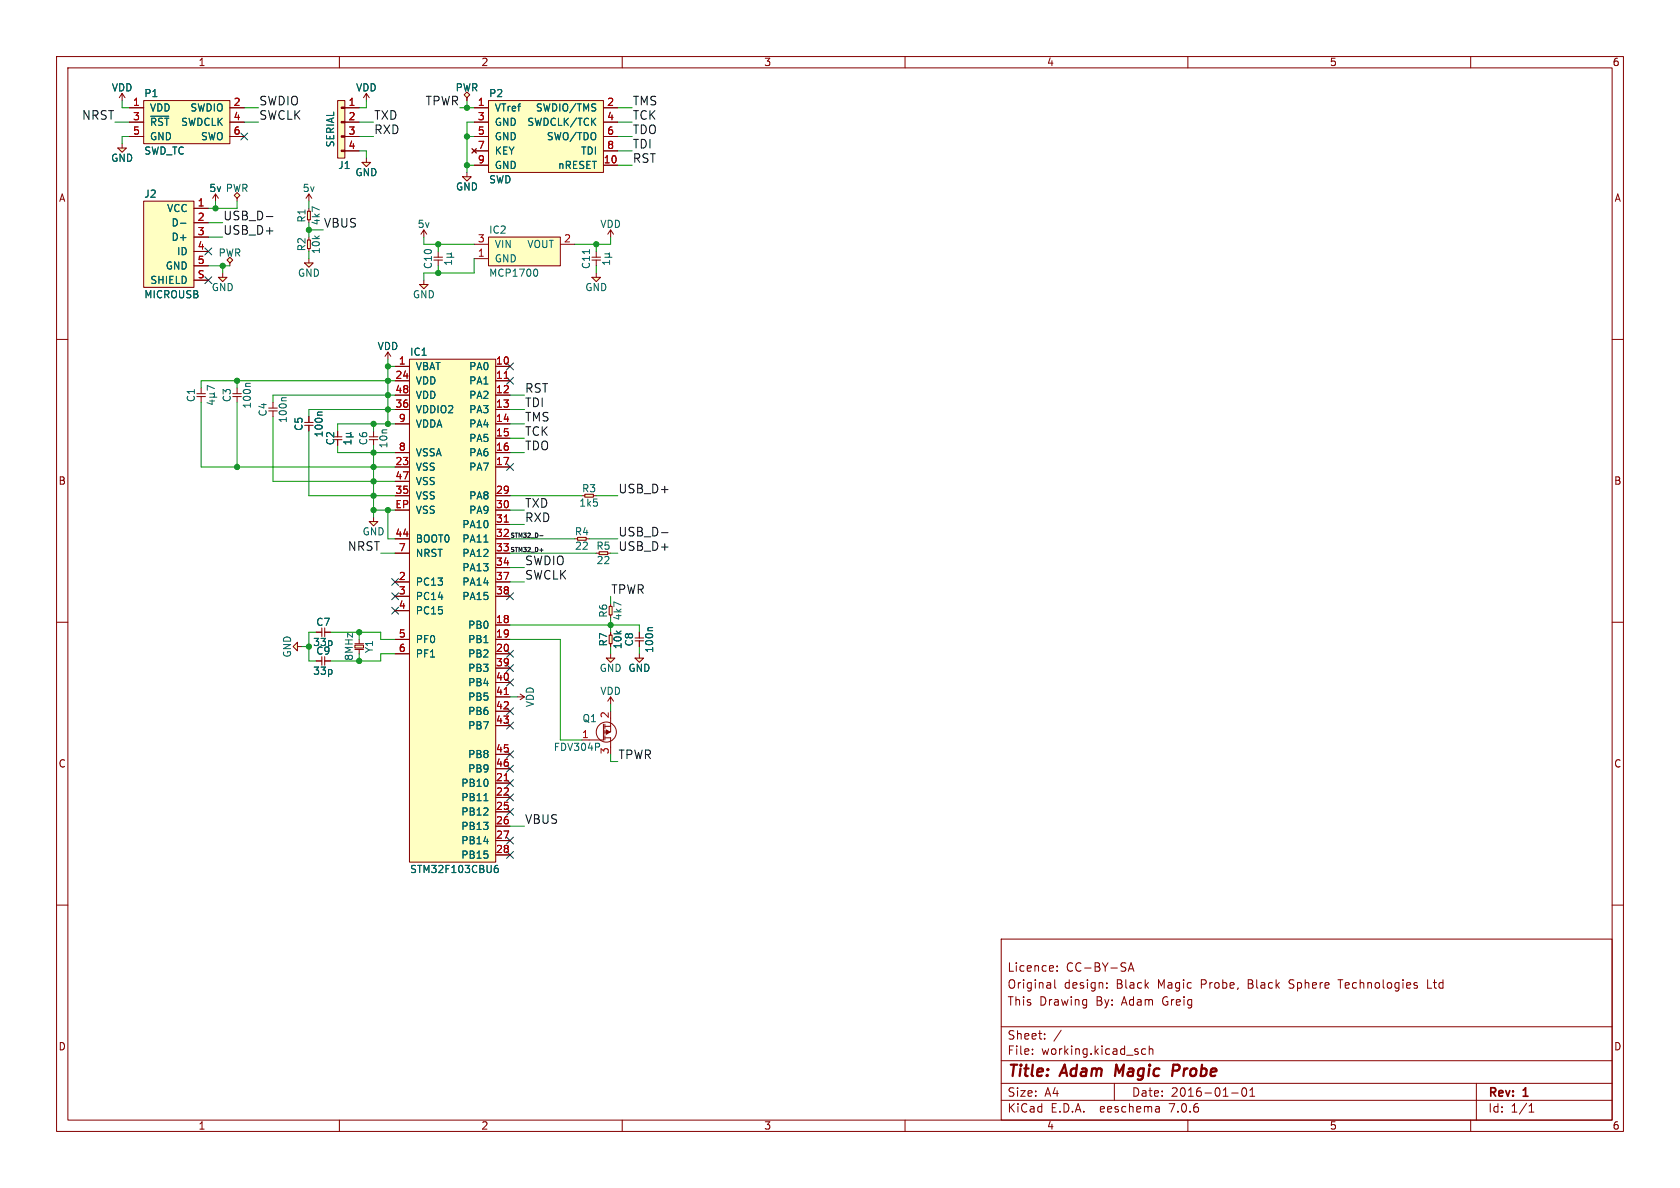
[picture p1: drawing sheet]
<svg xmlns="http://www.w3.org/2000/svg" width="297mm" height="210mm" viewBox="0 0 297 210" stroke-linecap="round" stroke-linejoin="round" font-family="sans-serif">
<g fill="none" stroke="#840000" stroke-width=".18">
<path d="M10 10h277v190h-277zM12 12h273v186h-273zM59.7 17.8h1.3v10.1h-1.3zM60 10v2M61 19.1h2.5M64.3 17.3l.5-.8v1.3M64.8 16.5l.5 .8M110 10v2M160 10v2M210 10v2M260 10v2M61 21.6h2.5"/>
<path d="M61 24.1h2.5M61 26.7h2.5M10 60h2M285 60h2M41.1 70.1h1.6M41.1 69.6h1.6M41.9 68.6v1M41.9 70.1v1M58.9 77.7h1.6M58.9 77.2h1.6M10 110h2M107.7 107.2h.5v1.5h-.5z"/>
<path d="M285 110h2M10 160h2M285 160h2M177 166h108v32h-108zM186.5 173.2v1.3l.2 .2M186.9 171.6v.1M186.9 170.8v.1M192 176.7l.1 .1M192.1 176.7v1.2l-.1 .2M192.1 177.6l-.1 .1M195.7 174.6v.1M195.7 173.8v.1"/>
<path d="M199.5 171.7l.5-1.5 .5 1.5M199.6 171.3h.7M236.5 173.2h.9M250.4 174.2l.2 .2-.2 .3M250.4 173.7l.1 .1M252.4 173.2v1.5h.7M60 198v2M110 198v2M160 198v2M177 194.5h108M177 191.5h108M177 187.5h108"/>
<path d="M177 181.5h108M182.5 186.3v.1M182.5 185.5v.1M184.7 183.6v.1M184.7 182.8v.1M187.6 182.1l-1.3 2M197 191.5v3M202.5 185.5l-.4-.1-.3 .3v.4l.2 .2h.5M203.2 185.5l.2-.1 .3 .1 .1 .9M203.2 184.9v1.5M204.9 195.7l.1 .9M205 196.5l-.2 .1"/>
<path d="M205 196h-.2M210 198v2M217.7 193.2h1.2M219.7 192.4l.2-.1a.81 .81 0 0 1 .6 .6 .81 .81 0 0 1-.3 .8l-.2 .1a.81 .81 0 0 1-.3-1.4zM221 193.8h.8M221 192.7l.4-.4v1.5M260 198v2M261 191.5v6.5M270.3 196.6h.9M270.3 195.5l.4-.4v1.5"/>
</g>
<path d="M197.4 188.2l-.3 2M208.2 188.2h-.7l-.3 2M208.3 189.2l-1 .1" fill="none" stroke="#840000" stroke-width=".4"/>
<g fill="#ffffc2" stroke="#ffffc2" stroke-width=".18">
<path d="M107.7 107.2h.5v1.5h-.5z"/>
<path d="M59.7 17.8h1.3v10.1h-1.3z"/>
</g>
<path d="M44.3 67.8h-.7l-.2 .1M61.2 77.2h1.3M61.2 76.6h.7M61.9 76.6l.1 .2v.2l-.1 .2M62 77.8v.7M62 78.1h-1.2l.3 .4M62 76.4l-.1 .2" fill="none" stroke="#006464" stroke-width=".18"/>
<g fill="#840000" stroke="#840000" stroke-width=".18">
<path d="M60.3 26.5h.7v.3h-.7z"/>
<path d="M60.3 24h.7v.3h-.7z"/>
<path d="M60.3 21.5h.7v.2h-.7z"/>
<path d="M60.3 18.9h.7v.3h-.7z"/>
</g>
<path d="M64 28.7h1.5l-.7 .8z" fill="#ffffc2"/>
<g fill="none" stroke="#840000" stroke-width=".18">
<path d="M54.1 35.1l.5-.8v1.3M54.4 37.3h.5v1.6h-.5zM54.6 36.8v.5M54.6 34.3l.5 .8M64 28.7h1.5l-.7 .8zM64.8 27.9v.8M69.8 64.8h2.6M69.8 67.3h2.6M69.8 69.9h2.6M69.8 72.4h2.6M69.8 74.9h2.6M72.4 63.5h15.2v88.9h-15.2z"/>
<path d="M87.6 64.8h2.6M87.6 67.3h2.6M87.6 69.9h2.6M87.6 72.4h2.6M87.6 74.9h2.6M87.6 77.5h2.6M69.8 80h2.6M69.8 82.6h2.6M69.8 87.6h2.6M69.8 95.3h2.6M69.8 97.8h2.6M69.8 85.1h2.6"/>
<path d="M87.6 80h2.6M87.6 82.6h2.6M87.6 87.6h2.6M87.6 90.2h2.6M87.6 92.7h2.6M87.6 95.3h2.6M87.6 97.8h2.6M69.8 113h2.6M69.8 102.9h2.6M69.8 115.6h2.6M69.8 105.4h2.6M69.8 108h2.6"/>
<path d="M87.6 110.5h2.6M87.6 113h2.6M87.6 102.9h2.6M87.6 115.6h2.6M87.6 105.4h2.6M87.6 100.3h2.6M87.6 118.1h2.6M87.6 138.4h2.6M87.6 120.7h2.6M87.6 123.2h2.6M87.6 125.7h2.6M87.6 128.3h2.6"/>
<path d="M87.6 133.4h2.6M87.6 135.9h2.6M87.6 141h2.6M87.6 143.5h2.6M87.6 146.1h2.6M87.6 148.6h2.6M87.6 151.1h2.6"/>
</g>
<g fill="#ffffc2" stroke="#ffffc2" stroke-width=".18">
<path d="M54.4 37.3h.5v1.6h-.5z"/>
<path d="M72.4 63.5h15.2v88.9h-15.2z"/>
</g>
<path d="M89.1 66.9h.8M89.1 92.3h.8M89.1 138h.8M89.1 122.8h.8" fill="none" stroke="#a90000" stroke-width=".18"/>
<path d="M85.5 95.8h.8M85.5 141.5h.8M87.4 153.7l.2-.2h.4l.1 .2v.3l-.2 .2h-.4l-.1-.2M88 153h-.4l-.2 .5" fill="none" stroke="#006464" stroke-width=".18"/>
<path d="M81.8 31.2h1.5l-.8 .8z" fill="#ffffc2"/>
<path d="M81.8 31.2h1.5l-.8 .8zM82.5 30.5v.7" fill="none" stroke="#840000" stroke-width=".18"/>
<path d="M82 16.8l.5-.5 .6 .5-.6 .5z" fill="#ffffc2"/>
<g fill="none" stroke="#840000" stroke-width=".18">
<path d="M82 16.8l.5-.5 .6 .5-.6 .5zM82.5 17.3v.5M74.4 41.4l.5-.8v1.3M74.9 40.6l.5 .8M107.4 41.4l.5-.8v1.3M107.9 40.6l.6 .8M53.8 75.2h1.6M53.8 74.7h1.6M54.6 73.7v1M54.6 75.2v1M65.3 77.7h1.5M65.3 77.2h1.5"/>
<path d="M66 76.2v1M66 77.7v1M91.9 122.7l.8 .5h-1.3M92.7 123.2l-.8 .5"/>
</g>
<path d="M57 72.8h-.7l-.2 .2" fill="none" stroke="#006464" stroke-width=".18"/>
<path d="M41.4 34.5l.5-.5 .5 .5-.5 .6z" fill="#ffffc2"/>
<path d="M41.4 34.5l.5-.5 .5 .5-.5 .6zM41.9 35.1v.5M55.9 116.8h1M56.9 116.1v1.5M57.4 116.1v1.5M57.4 116.8h1" fill="none" stroke="#840000" stroke-width=".18"/>
<path d="M74.2 50.3h1.5l-.8 .8z" fill="#ffffc2"/>
<g fill="none" stroke="#840000" stroke-width=".18">
<path d="M21.1 17.3l.5-.8v1.3M21.6 16.5l.5 .8M74.2 50.3h1.5l-.8 .8zM74.9 49.5v.8M76.7 46h1.5M76.7 45.5h1.5M77.5 44.5v1M77.5 46v1M106.7 128v2.8h-3.8M106.9 130.4h1v1.7M106.9 128v.8M106.9 129v.8"/>
<path d="M106.9 130v.8M107.4 124l.5-.8v1.3M107.9 128.4v1h-1M107.9 127v1.4h-1M107.9 123.2l.6 .8"/>
<circle cx="107.2" cy="129.4" r="1.78"/>
</g>
<path d="M107.2 129l.6 .4-.6 .4z" fill="#840000" stroke="#840000" stroke-width=".18"/>
<path d="M79 45.5h1.3M79 44.9h.6M79.6 44.9l.2 .2v.2l-.2 .2M79.8 46v.7M79.8 46.4h-1.2l.3 .3M79.8 44.7l-.2 .2" fill="none" stroke="#006464" stroke-width=".18"/>
<path d="M53.8 46.5h1.6l-.8 .7z" fill="#ffffc2"/>
<path d="M53.8 46.5h1.6l-.8 .7zM54.6 45.7v.8M55.9 111.8h1M56.9 111v1.5M57.4 111v1.5M57.4 111.8h1" fill="none" stroke="#840000" stroke-width=".18"/>
<path d="M20.8 26.2h1.6l-.8 .7z" fill="#ffffc2"/>
<g fill="none" stroke="#840000" stroke-width=".18">
<path d="M22.9 19.1h2.5M25.4 17.8h15.2v7.6h-15.2zM40.6 19.1h2.6M20.8 26.2h1.6l-.8 .7zM21.6 25.4v.8M22.9 21.6h2.5M22.9 24.1h2.5M25.4 35.6h8.9v15.2h-8.9zM34.3 36.8h2.5M34.3 39.4h2.5M37.6 35.1l.5-.8v1.3M38.1 34.3l.5 .8"/>
<path d="M40.6 21.6h2.6M40.6 24.1h2.6M34.3 41.9h2.5M34.3 44.5h2.5M34.3 47h2.5M34.3 49.5h2.5M47.5 72.6h1.5M47.5 72.1h1.5M48.3 71.1v1M48.3 72.6v1.1"/>
</g>
<path d="M26.6 20.5h3.2M31.9 39.5h1M50.6 70.3h-.6l-.2 .2" fill="none" stroke="#006464" stroke-width=".18"/>
<g fill="#ffffc2" stroke="#ffffc2" stroke-width=".18">
<path d="M25.4 35.6h8.9v15.2h-8.9z"/>
<path d="M25.4 17.8h15.2v7.6h-15.2z"/>
</g>
<path d="M65.3 92.2h1.5l-.8 .8z" fill="#ffffc2"/>
<path d="M54.4 42.4h.5v1.5h-.5zM83.8 45.7h2.6M83.8 43.2h2.6M86.4 41.9h12.7v5.1h-12.7zM99.1 43.2h2.5M65.3 92.2h1.5l-.8 .8zM66 91.4v.8M103.4 87.4h1.5v.5h-1.5zM112.3 113.3h1.5M112.3 112.8h1.5M113 111.8v1M113 113.3v1" fill="none" stroke="#840000" stroke-width=".18"/>
<g fill="#ffffc2" stroke="#ffffc2" stroke-width=".18">
<path d="M54.4 42.4h.5v1.5h-.5z"/>
<path d="M86.4 41.9h12.7v5.1h-12.7z"/>
<path d="M103.4 87.4h1.5v.5h-1.5z"/>
</g>
<path d="M94.8 47.6a.79 .79 0 0 1 0 1.2M115.4 110.9h-.7l-.2 .2" fill="none" stroke="#006464" stroke-width=".18"/>
<path d="M107.2 116.3h1.5l-.8 .8z" fill="#ffffc2"/>
<path d="M107.2 116.3h1.5l-.8 .8zM107.9 115.6v.7" fill="none" stroke="#840000" stroke-width=".18"/>
<path d="M104.6 49h1.6l-.8 .8z" fill="#ffffc2"/>
<path d="M104.6 49h1.6l-.8 .8zM105.4 48.3v.7M107.7 112.3h.5v1.5h-.5z" fill="none" stroke="#840000" stroke-width=".18"/>
<path d="M107.7 112.3h.5v1.5h-.5z" fill="#ffffc2" stroke="#ffffc2" stroke-width=".18"/>
<path d="M112.3 116.3h1.5l-.8 .8z" fill="#ffffc2"/>
<g fill="none" stroke="#840000" stroke-width=".18">
<path d="M83.8 19.1h2.6M86.4 17.8h20.3v12.7h-20.3zM106.7 19.1h2.5M83.4 26.3l.8 .8M83.8 29.2h2.6M83.8 21.6h2.6M83.8 24.1h2.6M83.8 26.7h2.6M84.2 26.3l-.8 .8M106.7 29.2h2.5M106.7 21.6h2.5M106.7 24.1h2.5"/>
<path d="M106.7 26.7h2.5M104.6 46h1.6M104.6 45.5h1.6M105.4 44.5v1M105.4 46v1M34.8 70.1h1.5M34.8 69.6h1.5M35.6 68.6v1M35.6 70.1v1M112.3 116.3h1.5l-.8 .8zM113 115.6v.7"/>
</g>
<path d="M86.4 17.8h20.3v12.7h-20.3z" fill="#ffffc2" stroke="#ffffc2" stroke-width=".18"/>
<g fill="none" stroke="#006464" stroke-width=".18">
<path d="M104.2 44.1v.7M106.9 45.5h1.3M106.9 44.9h.7M107.6 44.9l.2 .2v.2l-.2 .2M107.8 46v.7M107.8 46.4h-1.3l.4 .3M107.8 44.7l-.2 .2M37.1 70.9h.8M37.1 70.2h1.2M37.1 69.6h.6M37.5 70.7v.8l-.9-.3M37.7 69.6l.2 .2v.2l-.2 .2"/>
<path d="M37.9 69.4l-.2 .2M37.9 68.7l-1.3-.5v.8"/>
</g>
<path d="M40.1 46l.5-.5 .5 .5-.5 .5z" fill="#ffffc2"/>
<path d="M40.1 46l.5-.5 .5 .5-.5 .5zM40.6 46.5v.5M102.1 95h1.5v.5h-1.5zM105.9 97.5h1.5v.5h-1.5z" fill="none" stroke="#840000" stroke-width=".18"/>
<g fill="#ffffc2" stroke="#ffffc2" stroke-width=".18">
<path d="M105.9 97.5h1.5v.5h-1.5z"/>
<path d="M102.1 95h1.5v.5h-1.5z"/>
</g>
<path d="M38.6 49h1.5l-.7 .8z" fill="#ffffc2"/>
<path d="M38.6 49h1.5l-.7 .8zM39.4 48.3v.7M68.1 63l.5-.8v1.3M68.6 62.2l.5 .8M62.7 114h1.6v.6h-1.6zM62.7 113.8h1.6M62.7 114.8h1.6M63.5 113v.8M63.5 114.8v.8" fill="none" stroke="#840000" stroke-width=".18"/>
<path d="M62.7 114h1.6v.6h-1.6z" fill="#ffffc2" stroke="#ffffc2" stroke-width=".18"/>
<path d="M52.6 113.5v1.6l-.8-.8z" fill="#ffffc2"/>
<g fill="none" stroke="#840000" stroke-width=".18">
<path d="M22.9 19.1h2.5M40.6 19.1h2.6M61 19.1h2.5M82.5 17.3v.5M83.8 19.1h2.6M106.7 19.1h2.5M22.9 21.6h2.5M22.9 24.1h2.5M34.3 36.8h2.5M34.3 39.4h2.5M40.6 21.6h2.6M40.6 24.1h2.6"/>
<path d="M61 21.6h2.5M61 24.1h2.5M61 26.7h2.5M83.4 26.3l.8 .8M83.8 21.6h2.6M83.8 24.1h2.6M83.8 26.7h2.6M83.8 29.2h2.6M84.2 26.3l-.8 .8M106.7 21.6h2.5M106.7 24.1h2.5M106.7 26.7h2.5"/>
<path d="M106.7 29.2h2.5M34.3 41.9h2.5M34.3 44.5h2.5M34.3 47h2.5M34.3 49.5h2.5M54.6 73.7v1M54.6 75.2v1M69.8 64.8h2.6M69.8 67.3h2.6M69.8 69.9h2.6M69.8 72.4h2.6M69.8 74.9h2.6"/>
<path d="M87.6 64.8h2.6M87.6 67.3h2.6M87.6 69.9h2.6M87.6 72.4h2.6M87.6 74.9h2.6M87.6 77.5h2.6M69.8 80h2.6M69.8 82.6h2.6M69.8 87.6h2.6M69.8 95.3h2.6M69.8 97.8h2.6M69.8 85.1h2.6"/>
<path d="M87.6 80h2.6M87.6 82.6h2.6M87.6 87.6h2.6M87.6 90.2h2.6M87.6 92.7h2.6M87.6 95.3h2.6M87.6 97.8h2.6M52.6 113.5v1.6l-.8-.8zM52.6 114.3h.7M55.9 116.8h1M55.9 111.8h1M57.4 116.8h1"/>
<path d="M57.4 111.8h1M69.8 113h2.6M69.8 102.9h2.6M69.8 115.6h2.6M69.8 105.4h2.6M69.8 108h2.6M87.6 110.5h2.6M87.6 113h2.6M87.6 102.9h2.6M87.6 115.6h2.6M87.6 105.4h2.6M87.6 100.3h2.6"/>
<path d="M87.6 118.1h2.6M113 111.8v1M113 113.3v1M87.6 138.4h2.6M87.6 120.7h2.6M87.6 123.2h2.6M87.6 125.7h2.6M87.6 128.3h2.6M87.6 133.4h2.6M87.6 135.9h2.6M87.6 141h2.6M87.6 143.5h2.6"/>
<path d="M87.6 146.1h2.6M87.6 148.6h2.6M87.6 151.1h2.6"/>
</g>
<path d="M47.1 38.3h1.2M95.4 94.7h.6M95.4 97.2h.6M116.9 94.2h1.2" fill="none" stroke="#0f0f0f" stroke-width=".18"/>
<g fill="none" stroke="#009600" stroke-width=".18">
<path d="M21.6 17.8v1.3h1.3M43.2 19.1h2.5M64.8 17.8v1.3h-1.3M81.3 19.1h2.5M82.5 17.8v1.3M109.2 19.1h2.6M20.3 21.6h2.6M22.9 24.1h-1.3v1.3M36.8 39.4h2.6M38.1 35.6v1.2M41.9 35.6v1.2h-5.1M43.2 21.6h2.5"/>
<path d="M54.6 35.6v1.2M54.6 39.4v2.5M63.5 21.6h2.5M63.5 26.7h1.3v1.2M63.5 24.1h2.5M82.5 24.1h1.3M82.5 29.2h1.3M83.8 21.6h-1.3v8.9M109.2 21.6h2.6M109.2 24.1h2.6M109.2 29.2h2.6M109.2 26.7h2.6"/>
<path d="M36.8 47h3.8M36.8 41.9h2.6M39.4 47v1.3M54.6 44.5v1.2M54.6 40.6h2.5M74.9 41.9v1.3h8.9M77.5 43.2v1.3M77.5 47v1.3M83.8 45.7v2.6h-8.9v1.2M105.4 43.2v1.3M105.4 47v1.3M107.9 41.9v1.3h-6.3"/>
<path d="M35.6 71.1v11.5h34.2M41.9 67.3v1.3M41.9 71.1v11.5M48.3 73.7v11.4h21.5M54.6 76.2v11.4h15.2M59.7 78.7v1.3h10.1M66 74.9v1.3M66 78.7v12.7M68.6 63.5v11.4M68.6 64.8h1.2M69.8 74.9h-10.1v1.3M69.8 72.4h-15.2v1.3"/>
<path d="M69.8 67.3h-34.2v1.3M69.8 69.9h-21.5v1.2M90.2 74.9h2.5M90.2 72.4h2.5M90.2 69.9h2.5M90.2 77.5h2.5M66 90.2h3.8M67.3 97.8h2.5M68.6 90.2v5.1h1.2M90.2 90.2h2.5M90.2 87.6h12.7M90.2 80h2.5"/>
<path d="M90.2 95.3h11.4M90.2 97.8h15.2M90.2 92.7h2.5M104.1 95.3h5.1M105.4 87.6h3.8M107.9 97.8h1.3M53.3 114.3h1.3M55.9 111.8h-1.3v5h1.3M58.4 111.8h8.9v1.2h2.5M63.5 111.8v1.2M63.5 115.6v1.2M69.8 115.6h-2.5v1.2h-8.9"/>
<path d="M90.2 100.3h2.5M90.2 102.9h2.5M90.2 113h8.9v17.8h3.8M90.2 110.5h22.8v1.3M107.9 105.4v1.3M107.9 109.2v2.6M107.9 114.3v1.3M113 114.3v1.3M90.2 123.2h1.2M107.9 124.5v1.2M107.9 133.4v1.2h1.3M90.2 146.1h2.5"/>
</g>
<g fill="none" stroke="#000084" stroke-width=".18">
<path d="M42.6 23.5l1.2 1.2M43.8 23.5l-1.2 1.2M36.2 43.8l1.2 1.3M36.2 48.9l1.2 1.2M37.4 43.8l-1.2 1.3M37.4 48.9l-1.2 1.2M89.6 66.7l1.2 1.2M89.6 64.2l1.2 1.2M90.8 66.7l-1.2 1.2M90.8 64.2l-1.2 1.2M89.6 81.9l1.2 1.3M90.8 81.9l-1.2 1.3"/>
<path d="M69.2 107.3l1.3 1.3M69.2 104.8l1.3 1.2M69.2 102.3l1.3 1.2M70.5 104.8l-1.3 1.2M70.5 107.3l-1.3 1.3M70.5 102.3l-1.3 1.2M89.6 104.8l1.2 1.2M89.6 115l1.2 1.2M89.6 117.5l1.2 1.2M90.8 104.8l-1.2 1.2M90.8 115l-1.2 1.2M90.8 117.5l-1.2 1.2"/>
<path d="M89.6 127.7l1.2 1.2M89.6 125.1l1.2 1.2M89.6 137.8l1.2 1.2M89.6 120l1.2 1.3M89.6 135.3l1.2 1.2M89.6 132.7l1.2 1.3M90.8 127.7l-1.2 1.2M90.8 125.1l-1.2 1.2M90.8 137.8l-1.2 1.2M90.8 120l-1.2 1.3M90.8 135.3l-1.2 1.2M90.8 132.7l-1.2 1.3"/>
<path d="M89.6 140.4l1.2 1.2M89.6 150.5l1.2 1.2M89.6 142.9l1.2 1.2M89.6 148l1.2 1.2M90.8 140.4l-1.2 1.2M90.8 150.5l-1.2 1.2M90.8 142.9l-1.2 1.2M90.8 148l-1.2 1.2"/>
</g>
<g fill="none" stroke="#006464" stroke-width=".18">
<path d="M26.6 20.5h3.2M31.9 39.5h1M57 72.8h-.7l-.2 .2M61.2 77.2h1.3M61.2 76.6h.7M61.9 76.6l.1 .2v.2l-.1 .2M62 77.8v.7M62 78.1h-1.2l.3 .4M62 76.4l-.1 .2M85.5 95.8h.8M115.4 110.9h-.7l-.2 .2M85.5 141.5h.8"/>
<path d="M87.4 153.7l.2-.2h.4l.1 .2v.3l-.2 .2h-.4l-.1-.2M88 153h-.4l-.2 .5"/>
</g>
<path d="M89.1 66.9h.8M89.1 92.3h.8M89.1 138h.8M89.1 122.8h.8" fill="none" stroke="#a90000" stroke-width=".18"/>
<g fill="#009600" stroke="#009600" stroke-width=".18">
<circle cx="107.9" cy="110.5" r=".46"/>
<circle cx="68.6" cy="74.9" r=".46"/>
<circle cx="68.6" cy="72.4" r=".46"/>
<circle cx="66" cy="80" r=".46"/>
<circle cx="66" cy="82.6" r=".46"/>
<circle cx="66" cy="87.6" r=".46"/>
<circle cx="66" cy="85.1" r=".46"/>
<circle cx="66" cy="74.9" r=".46"/>
<circle cx="68.6" cy="69.9" r=".46"/>
<circle cx="68.6" cy="67.3" r=".46"/>
<circle cx="66" cy="90.2" r=".46"/>
<circle cx="68.6" cy="90.2" r=".46"/>
<circle cx="63.5" cy="116.8" r=".46"/>
<circle cx="63.5" cy="111.8" r=".46"/>
<circle cx="54.6" cy="114.3" r=".46"/>
<circle cx="41.9" cy="82.6" r=".46"/>
<circle cx="68.6" cy="64.8" r=".46"/>
<circle cx="41.9" cy="67.3" r=".46"/>
<circle cx="39.4" cy="47" r=".46"/>
<circle cx="82.5" cy="19.1" r=".46"/>
<circle cx="82.5" cy="24.1" r=".46"/>
<circle cx="54.6" cy="40.6" r=".46"/>
<circle cx="82.5" cy="29.2" r=".46"/>
<circle cx="77.5" cy="48.3" r=".46"/>
<circle cx="77.5" cy="43.2" r=".46"/>
<circle cx="38.1" cy="36.8" r=".46"/>
<circle cx="105.4" cy="43.2" r=".46"/>
</g>
<g font-size="2.8" fill="#840000">
<text x="178" y="190.9">Title:</text>
<text x="187.7" y="190.9">Adam</text>
<text x="198" y="190.9">Magic</text>
<text x="208.9" y="190.9">Probe</text>
</g>
<g font-size="2.1" fill="#0f0f0f">
<text x="14.4" y="21.3">NRST</text>
<text x="45.7" y="18.7">SWDIO</text>
<text x="45.7" y="21.3">SWCLK</text>
<text x="66" y="23.8">RXD</text>
<text x="66" y="21.3">TXD</text>
<text x="75.2" y="18.7">TPWR</text>
<text x="111.8" y="21.3">TCK</text>
<text x="111.8" y="18.7">TMS</text>
<text x="111.8" y="23.8">TDO</text>
<text x="111.8" y="26.4">TDI</text>
<text x="111.8" y="28.9">RST</text>
<text x="39.4" y="41.6">USB_D+</text>
<text x="39.4" y="39.1">USB_D-</text>
<text x="57.1" y="40.3">VBUS</text>
<text x="92.7" y="69.5">RST</text>
<text x="92.7" y="74.6">TMS</text>
<text x="92.7" y="77.2">TCK</text>
<text x="92.7" y="72.1">TDI</text>
<text x="92.7" y="79.7">TDO</text>
<text x="92.7" y="89.9">TXD</text>
<text x="109.2" y="87.3">USB_D+</text>
<text x="92.7" y="92.4">RXD</text>
<text x="109.2" y="94.9">USB_D-</text>
<text x="61.4" y="97.5">NRST</text>
<text x="92.7" y="100">SWDIO</text>
<text x="109.2" y="97.5">USB_D+</text>
<text x="92.7" y="102.6">SWCLK</text>
<text x="107.9" y="105.1">TPWR</text>
<text x="109.2" y="134.3">TPWR</text>
<text x="92.7" y="145.7">VBUS</text>
</g>
<g font-size="2.1" fill="#840000">
<text x="178" y="172">Licence:</text>
<text x="188.4" y="172">CC-BY-SA</text>
<text x="178" y="178">This</text>
<text x="178" y="175">Original</text>
<text x="183.7" y="178">Drawing</text>
<text x="188.1" y="175">design:</text>
<text x="193.8" y="178">By:</text>
<text x="197.4" y="175">Black</text>
<text x="198.5" y="178">Adam</text>
<text x="204.8" y="175">Magic</text>
<text x="205.8" y="178">Greig</text>
<text x="212.6" y="175">Probe,</text>
<text x="221" y="175">Black</text>
<text x="228.4" y="175">Sphere</text>
<text x="237.4" y="175">Technologies</text>
<text x="253.2" y="175">Ltd</text>
<text x="178" y="184">Sheet:</text>
<text x="178" y="186.7">File:</text>
<text x="184.1" y="186.7">working.kicad_sch</text>
<text x="178" y="196.9">KiCad</text>
<text x="178" y="194.1">Size:</text>
<text x="184.7" y="194.1">A4</text>
<text x="185.7" y="196.9">E.D.A.</text>
<text x="194.6" y="196.9">eeschema</text>
<text x="200" y="194.1">Date:</text>
<text x="207" y="196.9">7.0.6</text>
<text x="207" y="194.1">2016-01-01</text>
<text x="263" y="194.3">Rev:</text>
<text x="263" y="196.9">Id:</text>
<text x="267.1" y="196.9">1/1</text>
<text x="269.4" y="194.3">1</text>
</g>
<g font-size="1.8" fill="#840000">
<text x="35" y="11.9">1</text>
<text x="85" y="11.9">2</text>
<text x="135" y="11.9">3</text>
<text x="185" y="11.9">4</text>
<text x="235" y="11.9">5</text>
<text x="285" y="11.9">6</text>
<text x="10.3" y="35.9">A</text>
<text x="285.3" y="35.9">A</text>
<text x="59.3" y="78.8" transform="rotate(-90 59.3 78.8)">C2</text>
<text x="10.3" y="85.9">B</text>
<text x="285.3" y="85.9">B</text>
<text x="107.5" y="114.4" transform="rotate(-90 107.5 114.4)">R7</text>
<text x="10.3" y="135.9">C</text>
<text x="285.3" y="135.9">C</text>
<text x="10.3" y="185.9">D</text>
<text x="285.3" y="185.9">D</text>
<text x="35" y="199.9">1</text>
<text x="85" y="199.9">2</text>
<text x="135" y="199.9">3</text>
<text x="185" y="199.9">4</text>
<text x="235" y="199.9">5</text>
<text x="285" y="199.9">6</text>
</g>
<g font-size="1.8" fill="#006464">
<text x="19.7" y="16.4">VDD</text>
<text x="25.4" y="17.4">P1</text>
<text x="62.9" y="16.4">VDD</text>
<text x="80.5" y="16.4">PWR</text>
<text x="86.4" y="17.4">P2</text>
<text x="26.4" y="19.9">VDD</text>
<text x="26.4" y="22.5">~{RST}SWDCLK</text>
<text x="33.6" y="19.9">SWDIO</text>
<text x="87.4" y="19.9">VTref</text>
<text x="87.4" y="22.5">GND</text>
<text x="93.1" y="22.5">SWDCLK/TCK</text>
<text x="94.6" y="19.9">SWDIO/TMS</text>
<text x="19.6" y="28.8">GND</text>
<text x="25.4" y="27.5">SWD_TC</text>
<text x="26.4" y="25">GND</text>
<text x="35.4" y="25">SWO</text>
<text x="59.3" y="26.1" transform="rotate(-90 59.3 26.1)">SERIAL</text>
<text x="87.4" y="25">GND</text>
<text x="87.4" y="27.5">KEY</text>
<text x="96.6" y="25">SWO/TDO</text>
<text x="102.6" y="27.5">TDI</text>
<text x="25.4" y="35.2">J2</text>
<text x="36.9" y="34.1">5v PWR</text>
<text x="36.9" y="34.1">5v</text>
<text x="53.4" y="34.1">5v</text>
<text x="59.7" y="30.1">J1</text>
<text x="62.7" y="31.3">GND</text>
<text x="80.5" y="33.9">GND</text>
<text x="86.4" y="32.6">SWD</text>
<text x="87.4" y="30.1">GND</text>
<text x="98.6" y="30.1">nRESET</text>
<text x="29.4" y="37.7">VCC</text>
<text x="30.2" y="40.2">D-</text>
<text x="54.2" y="39.4" transform="rotate(-90 54.2 39.4)">R1</text>
<text x="56.7" y="39.9" transform="rotate(-90 56.7 39.9)">4k7</text>
<text x="73.7" y="40.5">5v</text>
<text x="86.4" y="41.5">IC2</text>
<text x="106" y="40.5">VDD</text>
<text x="29.2" y="47.9">GND</text>
<text x="30.2" y="42.8">D+</text>
<text x="31.2" y="45.3">ID</text>
<text x="38.5" y="45.6">PWR</text>
<text x="54.2" y="44.5" transform="rotate(-90 54.2 44.5)">R2</text>
<text x="56.7" y="45" transform="rotate(-90 56.7 45)">10k</text>
<text x="76.6" y="47.7" transform="rotate(-90 76.6 47.7)">C10</text>
<text x="87.4" y="46.6">GND</text>
<text x="87.4" y="44">VIN</text>
<text x="93.1" y="44">VOUT</text>
<text x="104.5" y="47.7" transform="rotate(-90 104.5 47.7)">C11</text>
<text x="25.4" y="52.9">MICROUSB</text>
<text x="26.5" y="50.4">SHIELD</text>
<text x="37.3" y="51.7">GND</text>
<text x="52.6" y="49.1">GND</text>
<text x="72.9" y="52.9">GND</text>
<text x="86.4" y="49.1">MCP1700</text>
<text x="103.4" y="51.7">GND</text>
<text x="66.7" y="62.1">VDD</text>
<text x="72.4" y="63.1">IC1</text>
<text x="73.4" y="65.6">VBAT</text>
<text x="82.8" y="65.6">PA0</text>
<text x="34.6" y="71.2" transform="rotate(-90 34.6 71.2)">C1</text>
<text x="41" y="71.2" transform="rotate(-90 41 71.2)">C3</text>
<text x="73.4" y="68.2">VDD</text>
<text x="73.4" y="70.7">VDD</text>
<text x="82.8" y="68.2">PA1</text>
<text x="82.8" y="70.7">PA2</text>
<text x="44.6" y="72.3" transform="rotate(-90 44.6 72.3)">100n</text>
<text x="47.3" y="73.7" transform="rotate(-90 47.3 73.7)">C4</text>
<text x="50.9" y="74.9" transform="rotate(-90 50.9 74.9)">100n</text>
<text x="53.7" y="76.3" transform="rotate(-90 53.7 76.3)">C5</text>
<text x="57.3" y="77.4" transform="rotate(-90 57.3 77.4)">100n</text>
<text x="73.4" y="73.3">VDDIO2</text>
<text x="73.4" y="75.8">VDDA</text>
<text x="82.8" y="73.3">PA3</text>
<text x="82.8" y="75.8">PA4</text>
<text x="65.1" y="78.8" transform="rotate(-90 65.1 78.8)">C6</text>
<text x="68.7" y="79.4" transform="rotate(-90 68.7 79.4)">10n</text>
<text x="73.4" y="83.4">VSS</text>
<text x="73.4" y="80.9">VSSA</text>
<text x="82.8" y="78.3">PA5</text>
<text x="82.8" y="80.9">PA6</text>
<text x="82.8" y="83.4">PA7</text>
<text x="73.4" y="88.5">VSS</text>
<text x="73.4" y="86">VSS</text>
<text x="82.8" y="88.5">PA8</text>
<text x="102.3" y="89.8">1k5</text>
<text x="102.8" y="87.2">R3</text>
<text x="64" y="94.8">GND</text>
<text x="73.4" y="91">VSS</text>
<text x="81.6" y="93.6">PA10</text>
<text x="82.8" y="91">PA9</text>
<text x="101.5" y="94.8">R4</text>
<text x="73.4" y="96.1">BOOT0</text>
<text x="73.4" y="98.7">NRST</text>
<text x="81.6" y="96.1">PA11</text>
<text x="81.6" y="98.7">PA12</text>
<text x="81.6" y="101.2">PA13</text>
<text x="101.6" y="97.4">22</text>
<text x="105.3" y="97.4">R5</text>
<text x="105.4" y="99.9">22</text>
<text x="73.4" y="103.7">PC13</text>
<text x="73.4" y="106.3">PC14</text>
<text x="81.6" y="103.7">PA14</text>
<text x="81.6" y="106.3">PA15</text>
<text x="55.8" y="110.8">C7</text>
<text x="73.4" y="108.8">PC15</text>
<text x="73.4" y="113.9">PF0</text>
<text x="82.7" y="111.4">PB0</text>
<text x="82.7" y="113.9">PB1</text>
<text x="107.5" y="109.3" transform="rotate(-90 107.5 109.3)">R6</text>
<text x="110.1" y="109.8" transform="rotate(-90 110.1 109.8)">4k7</text>
<text x="51.7" y="116.3" transform="rotate(-90 51.7 116.3)">GND</text>
<text x="55.3" y="119.5">33p</text>
<text x="55.3" y="114.4">33p</text>
<text x="55.8" y="115.9">C9</text>
<text x="62.6" y="116.9" transform="rotate(-90 62.6 116.9)">8MHz</text>
<text x="66.1" y="115.6" transform="rotate(-90 66.1 115.6)">Y1</text>
<text x="73.4" y="116.4">PF1</text>
<text x="82.7" y="116.4">PB2</text>
<text x="82.7" y="119">PB3</text>
<text x="105.9" y="119">GND GND</text>
<text x="110.1" y="114.9" transform="rotate(-90 110.1 114.9)">10k</text>
<text x="111" y="119">GND</text>
<text x="112.1" y="114.4" transform="rotate(-90 112.1 114.4)">C8</text>
<text x="115.7" y="115.5" transform="rotate(-90 115.7 115.5)">100n</text>
<text x="82.7" y="121.5">PB4</text>
<text x="82.7" y="124.1">PB5</text>
<text x="94.6" y="125.1" transform="rotate(-90 94.6 125.1)">VDD</text>
<text x="106" y="123">VDD</text>
<text x="82.7" y="126.6">PB6</text>
<text x="82.7" y="129.1">PB7</text>
<text x="102.9" y="127.9">Q1</text>
<text x="82.7" y="134.2">PB8</text>
<text x="82.7" y="136.8">PB9</text>
<text x="97.8" y="132.9">FDV304P</text>
<text x="107.7" y="133.4" transform="rotate(-90 107.7 133.4)">3</text>
<text x="81.5" y="139.3">PB10</text>
<text x="81.5" y="141.8">PB11</text>
<text x="81.5" y="144.4">PB12</text>
<text x="81.5" y="146.9">PB13</text>
<text x="81.5" y="149.5">PB14</text>
<text x="72.4" y="154.5">STM32F103CBU6</text>
<text x="81.5" y="152">PB15</text>
</g>
<g font-size="1.8" fill="#a90000">
<text x="23.4" y="18.8">1</text>
<text x="23.4" y="21.3">3</text>
<text x="23.4" y="23.9">5</text>
<text x="41.2" y="18.8">2</text>
<text x="41.2" y="21.3">4</text>
<text x="41.2" y="23.9">6</text>
<text x="61.5" y="18.8">1</text>
<text x="61.5" y="21.3">2</text>
<text x="61.5" y="23.9">3</text>
<text x="84.4" y="18.8">1</text>
<text x="84.4" y="21.3">3</text>
<text x="84.4" y="23.9">5</text>
<text x="107.2" y="18.8">2</text>
<text x="107.2" y="21.3">4</text>
<text x="107.2" y="23.9">6</text>
<text x="61.5" y="26.4">4</text>
<text x="84.4" y="26.4">7</text>
<text x="84.4" y="29">9</text>
<text x="106.6" y="29">10</text>
<text x="107.2" y="26.4">8</text>
<text x="34.9" y="36.6">1</text>
<text x="34.9" y="39.1">2</text>
<text x="34.9" y="41.7">3</text>
<text x="34.9" y="44.2">4</text>
<text x="34.9" y="46.7">5</text>
<text x="84.4" y="45.5">1</text>
<text x="84.4" y="42.9">3</text>
<text x="99.6" y="42.9">2</text>
<text x="34.9" y="49.3">S</text>
<text x="70.4" y="64.5">1</text>
<text x="87.6" y="64.5">10</text>
<text x="69.8" y="67.1">24</text>
<text x="69.8" y="69.6">48</text>
<text x="87.6" y="67.1">11</text>
<text x="87.6" y="69.6">12</text>
<text x="69.8" y="72.1">36</text>
<text x="70.4" y="74.7">9</text>
<text x="87.6" y="72.1">13</text>
<text x="87.6" y="74.7">14</text>
<text x="87.6" y="77.2">15</text>
<text x="69.8" y="82.3">23</text>
<text x="70.4" y="79.8">8</text>
<text x="87.6" y="79.8">16</text>
<text x="87.6" y="82.3">17</text>
<text x="69.8" y="87.4">35</text>
<text x="69.8" y="84.8">47</text>
<text x="69.8" y="89.9">EP</text>
<text x="87.6" y="87.4">29</text>
<text x="87.6" y="89.9">30</text>
<text x="69.8" y="95">44</text>
<text x="87.6" y="92.5">31</text>
<text x="87.6" y="95">32</text>
<text x="70.4" y="97.5">7</text>
<text x="87.6" y="97.5">33</text>
<text x="87.6" y="100.1">34</text>
<text x="70.4" y="102.6">2</text>
<text x="70.4" y="105.2">3</text>
<text x="70.4" y="107.7">4</text>
<text x="87.6" y="102.6">37</text>
<text x="87.6" y="105.2">38</text>
<text x="70.4" y="112.8">5</text>
<text x="87.6" y="110.2">18</text>
<text x="87.6" y="112.8">19</text>
<text x="70.4" y="115.3">6</text>
<text x="87.6" y="115.3">20</text>
<text x="87.6" y="117.9">39</text>
<text x="87.6" y="120.4">40</text>
<text x="87.6" y="122.9">41</text>
<text x="87.6" y="125.5">42</text>
<text x="87.6" y="128">43</text>
<text x="102.8" y="130.6">1</text>
<text x="107.7" y="127.1" transform="rotate(-90 107.7 127.1)">2</text>
<text x="87.6" y="133.1">45</text>
<text x="87.6" y="135.6">46</text>
<text x="87.6" y="138.2">21</text>
<text x="87.6" y="140.7">22</text>
<text x="87.6" y="143.3">25</text>
<text x="87.6" y="145.8">26</text>
<text x="87.6" y="148.3">27</text>
<text x="87.6" y="150.9">28</text>
</g>
<g font-size="1.1" fill="#0f0f0f">
<text x="90.2" y="95.1">STM32_D-</text>
<text x="90.2" y="97.6">STM32_D+</text>
</g>
</svg>
